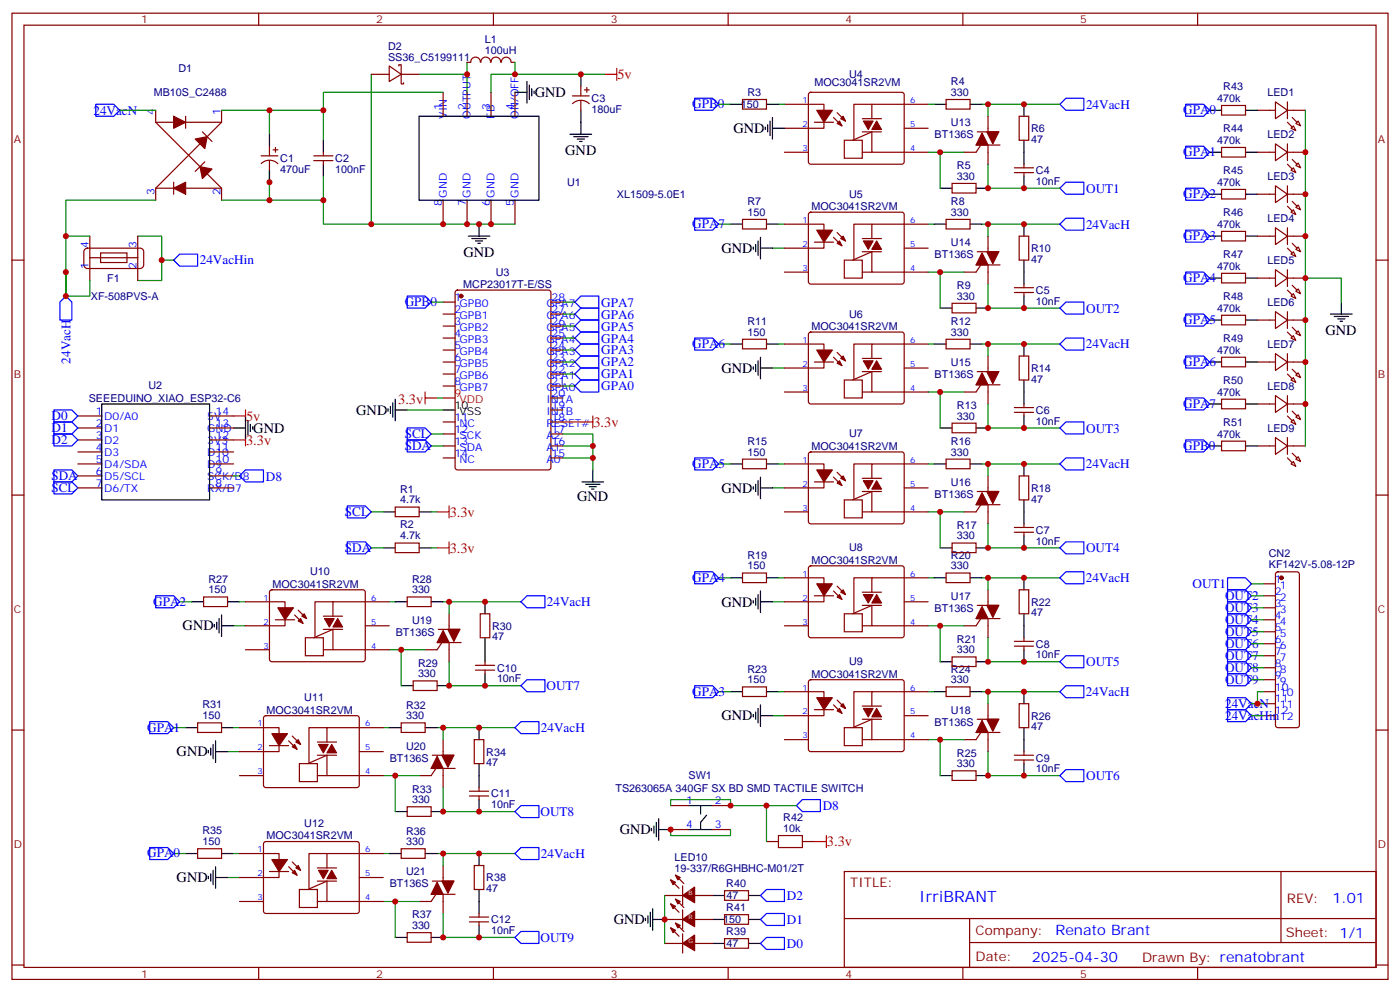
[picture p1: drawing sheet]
<svg xmlns="http://www.w3.org/2000/svg" width="412mm" height="292mm" viewBox="0 0 412 292" stroke-linecap="round" stroke-linejoin="round" font-family="sans-serif">
<g fill="none" stroke="#870000" stroke-width=".35">
<path d="M3.5 3.9h405.4v284.3h-405.4zM7.1 7.4h398.2v277.3h-398.2zM76.2 3.9v3.5M114.7 19.4l3.5 2.5-3.5 2.1zM117.5 19.4v-.3h.7v2.8M141.5 18.3a1.41 1.41 0 0 0-1.4-1.5 1.41 1.41 0 0 0-1.4 1.5h-1.1M141.7 18.3a1.41 1.41 0 0 1 1.4-1.5 1.41 1.41 0 0 1 1.4 1.5M144.7 18.3a1.41 1.41 0 0 1 1.4-1.5 1.41 1.41 0 0 1 1.4 1.5M145.3 3.9v3.5M147.7 18.3a1.41 1.41 0 0 1 1.4-1.5 1.41 1.41 0 0 1 1.4 1.5M150.6 18.3h1.1M214.5 3.9v3.5"/>
<path d="M283.6 3.9v3.5M352.8 3.9v3.5M45.9 36h19.4M45.9 32.5v3.5M45.9 36l19.4 19.4M54.7 34.2v3.5M59.6 38.8l2.8 2.8M65.3 32.5v3.5M65.3 36l-19.4 19.4M109.4 21.9h5.3M118.2 21.9v2.8h.7v-.4M118.2 21.9h5.3"/>
<path d="M130.5 27.2v7M137.6 27.2v7M144.6 27.2v7M151.7 27.2v7M168.6 28.2h5M168.7 30.5a3.5 3.5 0 0 1 4.9 0M171.1 25.4v2.8M171.1 29.6v2.9M172.2 26.5h1.4M172.9 25.8v1.4M218.7 29.3h7.1v2.8h-7.1zM231.1 30.7h11.6v7h-11.6"/>
<path d="M238.4 27.4l.4-.2h26.8l.5 .2 .2 .5v20l-.7 .4h-27l-.5-.7v-19.7zM239.9 36h5.6M245.5 34.6l2.5 2.4M246.6 33.2l2.5 2.4M254 34.9h5.6M254 38.8h5.6M256.8 30.7h-5.3v10.2M266.3 37.7h7.1M273.4 30.7h-16.6v4.2M278.7 29.3h7.1v2.8h-7.1zM287.9 38.8h6.3M291 34.2v4.6"/>
<path d="M300.2 34.2h2.8v7.1h-2.8zM359.8 31h7.1v2.9h-7.1zM370.4 32.5h5.3M375.7 30l3.5 2.5-3.5 2.4zM379.2 32.5h5.3M379.2 30v4.9M380.3 37.7l.7-.7 .7 1.5zM381.7 36.3l.7-.7 .7 1.4zM45.9 55.4v3.5M45.9 55.4h19.4M51.2 53.6v3.6M60.3 47.6l-2.8 2.8"/>
<path d="M65.3 55.4v3.5M76.9 45.9h4.9M76.9 48.1a3.5 3.5 0 0 1 5 .1M79.4 43v2.9M79.4 47.3v2.8M80.4 44.1h1.4M81.1 43.4v1.4M92.4 45.9h5.7M92.4 47.3h5.7M95.2 44.8v1.1M95.2 47.3v1M130.5 58.9v7.1"/>
<path d="M137.6 58.9v7.1M144.6 58.9v7.1M151.7 58.9v7.1M231.1 44.8h7M248.7 41.3h5.3v5.3h-5.3zM251.2 41.3l5.6-2.5v6h16.6M254 44.8h2.8M280.5 54h7v2.8h-7zM287.5 42.7h7.1M288.9 42.7l-1.4 2.1h-3.5M291 42.7v5.6M298.8 50.8h5.6"/>
<path d="M298.8 49.4h5.6M301.6 48.3v1.1M301.6 50.8v1.1M359.8 43.4h7.1v2.8h-7.1zM359.8 55.7h7.1v2.9h-7.1zM370.4 44.8h5.3M370.4 57.2h5.3M375.7 42.3l3.5 2.5-3.5 2.5zM375.7 54.7l3.5 2.5-3.5 2.4zM379.2 44.8h5.3M379.2 42.3v5M379.2 54.7v4.9"/>
<path d="M379.2 57.2h5.3M381 49.4l.7 1.4-1.4-.7zM381.7 48.7l.7-.7 .7 1.4zM3.5 76.6h3.6M24.9 73.5l.9-.5 15.8 .1 .5 .4 .2 .6v4.2l-.4 .5-.6 .2h-15.9l-.5-.5-.2-.5v-3.9zM26.5 75.8h14.1M26.5 69.5v13M29.6 74.4h7.8v2.9h-7.8zM40.6 69.5v13M218.7 64.6h7.1v2.8h-7.1zM231.1 66h11.6v7h-11.6M238.4 62.6l.4-.2h26.8l.5 .2 .2 .5v20.1l-.7 .4-27-.1-.5-.6v-19.8z"/>
<path d="M239.9 71.3h5.6M245.5 69.8l2.5 2.5M246.6 68.4l2.5 2.5M248.7 76.6h5.3v5.2h-5.3zM251.2 76.6l5.6-2.5v6h16.6M254 74.1h5.6M254 70.2h5.6M256.8 66h-5.3v10.2M266.3 73h7.1M273.4 66h-16.6v4.2M278.7 64.6h7.1v2.8h-7.1zM287.5 78h7.1"/>
<path d="M287.9 74.1h6.3M288.9 78l-1.4 2.1h-3.5M291 69.5v4.6M291 78v5.6M300.2 69.5h2.8v7.1h-2.8zM359.8 68.1h7.1v2.8h-7.1zM370.4 69.5h5.3M375.7 67l3.5 2.5-3.5 2.5zM375.7 79.4l3.5 2.4-3.5 2.5zM379.2 67v5M379.2 79.4v4.9M379.2 69.5h5.3"/>
<path d="M380.3 62.4l.7-.7 .7 1.4zM381 74.1l.7 1.4-1.4-.7zM381.7 61l.7-.7 .7 1.4zM381.7 73.4l.7-.7 .7 1.4zM405.3 76.6h3.6M130.5 88.9h3.6M130.5 92.4h3.6M130.5 96h3.6M130.5 99.5h3.6M134.3 85.6l.5-.2h26.8l.6 .4 .1 51.8-.5 .6-27 .1-.7-.5v-51.7zM162.3 88.9h3.5M162.3 92.4h3.5"/>
<path d="M162.3 96h3.5M162.3 99.5h3.5M218.7 99.8h7.1v2.9h-7.1zM231.1 80.1h7M238.4 97.9l.4-.2h26.8l.5 .2 .2 .5v20.1l-.7 .4-27-.1-.5-.6v-19.8zM254 80.1h2.8M278.7 99.8h7.1v2.9h-7.1zM280.5 89.3h7v2.8h-7zM298.8 86.1h5.6M298.8 84.7h5.6M301.6 83.6v1.1M301.6 86.1v1"/>
<path d="M359.8 80.4h7.1v2.9h-7.1zM359.8 92.8h7.1v2.8h-7.1zM370.4 81.8h5.3M370.4 94.2h5.3M375.7 91.7l3.5 2.5-3.5 2.5zM379.2 91.7v5M379.2 81.8h5.3M379.2 94.2h5.3M380.3 99.5l.7-.7 .7 1.4zM381 86.4l.7 1.4-1.4-.7zM381.7 85.7l.7-.7 .7 1.4zM381.7 98.1l.7-.7 .7 1.4z"/>
<path d="M130.5 103h3.6M130.5 106.5h3.6M130.5 110.1h3.6M130.5 113.6h3.6M162.3 103h3.5M162.3 106.5h3.5M162.3 110.1h3.5M162.3 113.6h3.5M162.3 117.1h3.5M231.1 101.2h11.6v7.1h-11.6M231.1 115.4h7M239.9 106.5h5.6"/>
<path d="M245.5 105.1l2.5 2.5M246.6 103.7l2.5 2.5M248.7 111.8h5.3v5.3h-5.3zM251.2 111.8l5.6-2.4v6h16.6M254 109.4h5.6M254 115.4h2.8M254 105.5h5.6M256.8 101.2h-5.3v10.3M266.3 108.3h7.1M273.4 101.2h-16.6v4.3M287.5 113.2h7.1M287.9 109.4h6.3"/>
<path d="M288.9 113.2l-1.4 2.2h-3.5M291 104.8v4.6M291 113.2v5.7M298.8 119.9h5.6M300.2 104.8h2.8v7h-2.8zM301.6 118.9v1M359.8 105.1h7.1v2.8h-7.1zM359.8 117.5h7.1v2.8h-7.1zM370.4 106.5h5.3M370.4 118.9h5.3M375.7 104.1l3.5 2.4-3.5 2.5zM375.7 116.4l3.5 2.5-3.5 2.5z"/>
<path d="M379.2 106.5h5.3M379.2 104.1v4.9M379.2 116.4v5M379.2 118.9h5.3M381 111.1l.7 1.4-1.4-.7zM381.7 110.4l.7-.7 .7 1.4zM22.9 136.5h7.1M22.9 122.4h7.1M22.9 125.9h7.1M22.9 129.5h7.1M22.9 133h7.1M61.7 136.5h7.1"/>
<path d="M61.7 122.4h7.1M61.7 125.9h7.1M61.7 129.5h7.1M61.7 133h7.1M130.5 124.2h3.6M130.5 127.7h3.6M130.5 131.2h3.6M130.5 134.8h3.6M162.3 124.2h3.5M162.3 127.7h3.5M162.3 131.2h3.5M162.3 134.8h3.5"/>
<path d="M162.3 120.6h3.5M218.7 135.1h7.1v2.8h-7.1zM231.1 136.5h11.6v7.1h-11.6M238.4 133.2l.4-.2h26.8l.5 .2 .2 .5v20l-.7 .5-27-.1-.5-.6v-19.8zM246.6 139l2.5 2.5M256.8 136.5h-5.3v10.3M273.4 136.5h-16.6v4.3M278.7 135.1h7.1v2.8h-7.1zM280.5 124.5h7v2.9h-7zM298.8 121.4h5.6M301.6 121.4v1M359.8 129.8h7.1v2.8h-7.1z"/>
<path d="M370.4 131.2h5.3M375.7 128.8l3.5 2.4-3.5 2.5zM379.2 131.2h5.3M379.2 128.8v4.9M380.3 124.2l.7-.7 .7 1.4zM380.3 136.5l.7-.7 .7 1.4zM381.7 122.8l.7-.7 .7 1.4zM381.7 135.1l.7-.7 .7 1.4zM3.5 145.7h3.6M22.9 143.6h7.1M22.9 140.1h7.1M61.7 143.6h7.1"/>
<path d="M61.7 140.1h7.1M116.4 149.2h7.1v2.8h-7.1zM116.4 159.8h7.1v2.8h-7.1zM231.1 150.6h7M239.9 141.8h5.6M245.5 140.4l2.5 2.5M248.7 147.1h5.3v5.3h-5.3zM251.2 147.1l5.6-2.5v6h16.6M254 144.6h5.6M254 150.6h2.8M254 140.8h5.6M266.3 143.6h7.1"/>
<path d="M280.5 159.8h7v2.8h-7zM287.5 148.5h7.1M287.9 144.6h6.3M288.9 148.5l-1.4 2.1h-3.5M291 140.1v4.5M291 148.5v5.7M298.8 156.6h5.6M298.8 155.2h5.6M300.2 140.1h2.8v7h-2.8zM301.6 154.2v1M301.6 156.6v1.1M405.3 145.7h3.6"/>
<path d="M60 175.7h7v2.8h-7zM72.3 177.1h11.7v7h-11.7M79.6 173.8l.5-.2h26.8l.5 .2 .2 .5-.1 20-.6 .4h-27.1l-.4-.7v-19.7zM87.8 179.6l2.5 2.4M98.1 177.1h-5.3v10.2M114.7 177.1h-16.6v4.2M119.9 175.7h7.1v2.8h-7.1zM218.7 168.6h7.1v2.8h-7.1zM231.1 170h11.6v7.1h-11.6M238.4 166.7l.4-.2h26.8l.5 .2 .2 .5v20l-.7 .5-27-.1-.5-.6v-19.8zM239.9 175.3h5.6M245.5 173.9l2.5 2.5"/>
<path d="M246.6 172.5l2.5 2.5M254 178.2h5.6M254 174.3h5.6M256.8 170h-5.3v10.3M266.3 177.1h7.1M273.4 170h-16.6v4.3M278.7 168.6h7.1v2.8h-7.1zM287.9 178.2h6.3M291 173.6v4.6M300.2 173.6h2.8v7h-2.8zM372.2 175.3h3.5M372.2 171.8h3.5"/>
<path d="M372.2 178.9h3.5M375.9 168.5l.5-.2h5.7l.5 .2 .2 .5v44.4l-.3 .5-.4 .2h-5.7l-.5-.2-.2-.5v-44.4zM72.3 191.2h7.1M81.1 182.4h5.7M86.8 181l2.5 2.4M90 187.7h5.2v5.3h-5.2zM92.4 187.7l5.7-2.5v6h16.6M95.2 185.2h5.7M95.2 191.2h2.9M95.2 181.3h5.7M107.6 184.1h7.1M128.8 189.1h7"/>
<path d="M129.1 185.2h6.4M130.2 189.1l-1.4 2.1h-3.6M132.3 180.6v4.6M132.3 189.1v5.6M140.1 197.2h5.6M140.1 195.8h5.6M141.5 180.6h2.8v7.1h-2.8zM142.9 194.7v1.1M142.9 197.2v1.1M231.1 184.1h7M248.7 180.6h5.3v5.3h-5.3zM251.2 180.6l5.6-2.4v5.9h16.6"/>
<path d="M254 184.1h2.8M280.5 193.3h7v2.8h-7zM287.5 182h7.1M288.9 182l-1.4 2.1h-3.5M291 182v5.7M298.8 190.1h5.6M298.8 188.7h5.6M301.6 187.7v1M301.6 190.1v1.1M372.2 182.4h3.5M372.2 185.9h3.5M372.2 189.4h3.5"/>
<path d="M372.2 193h3.5M372.2 196.5h3.5M3.5 214.8h3.6M58.2 212.7h7.1v2.8h-7.1zM70.6 214.1h11.6v7.1h-11.6M77.8 210.8l.5-.2h26.8l.5 .2 .2 .5v20l-.7 .5-27.1-.1-.4-.6v-19.8zM79.4 219.4h5.6M85 218l2.5 2.5M86.1 216.6l2.4 2.5M93.5 218.4h5.6M96.3 214.1h-5.3v10.3M112.9 214.1h-16.6v4.3"/>
<path d="M118.2 212.7h7v2.8h-7zM121.7 200.4h7.1v2.8h-7.1zM130.5 217.7v4.5M139.7 217.7h2.8v7h-2.8zM218.7 202.1h7.1v2.9h-7.1zM231.1 203.6h11.6v7h-11.6M231.1 217.7h7M238.4 200.2l.4-.2h26.8l.5 .2 .2 .5v20.1l-.7 .4-27-.1-.5-.6v-19.8zM239.9 208.8h5.6M245.5 207.4l2.5 2.5M246.6 206l2.5 2.5M248.7 214.1h5.3v5.3h-5.3z"/>
<path d="M251.2 214.1l5.6-2.4v6h16.6M254 211.7h5.6M254 217.7h2.8M254 207.8h5.6M256.8 203.6h-5.3v10.2M266.3 210.6h7.1M273.4 203.6h-16.6v4.2M278.7 202.1h7.1v2.9h-7.1zM287.5 215.5h7.1M287.9 211.7h6.3M288.9 215.5l-1.4 2.2h-3.5M291 207.1v4.6"/>
<path d="M291 215.5v5.7M300.2 207.1h2.8v7h-2.8zM372.2 203.6h3.5M372.2 210.6h3.5M372.2 200h3.5M372.2 207.1h3.5M405.3 214.8h3.6M70.6 228.2h7M88.2 224.7h5.3v5.3h-5.3zM90.7 224.7l5.6-2.5v6h16.6M93.5 222.2h5.6M93.5 228.2h2.8"/>
<path d="M105.8 221.2h7.1M119.9 237.4h7.1v2.8h-7.1zM127 226.1h7.1M127.4 222.2h6.3M128.4 226.1l-1.4 2.1h-3.5M130.5 226.1v5.7M138.3 234.2h5.6M138.3 232.8h5.6M141.1 231.8v1M141.1 234.2v1.1M197.6 237.1h5.2M209.9 237.1h5.3"/>
<path d="M280.5 226.8h7v2.9h-7zM298.8 223.7h5.6M298.8 222.2h5.6M301.6 221.2v1M301.6 223.7v1M58.2 249.8h7.1v2.8h-7.1zM70.6 251.2h11.6v7h-11.6M77.8 247.9l.5-.3h26.8l.5 .3 .2 .5v20l-.7 .4h-27.1l-.4-.7v-19.7zM79.4 256.5h5.6M85 255.1l2.5 2.4M86.1 253.6l2.4 2.5M93.5 259.3h5.6"/>
<path d="M93.5 255.4h5.6M96.3 251.2h-5.3v10.2M105.8 258.2h7.1M112.9 251.2h-16.6v4.2M118.2 249.8h7v2.8h-7zM127.4 259.3h6.3M130.5 254.7v4.6M139.7 254.7h2.8v7.1h-2.8zM197.6 258.9l2.4 2.5M197.6 244.1h5.2M199 257.5l2.4 2.5M209.9 244.1h5.3"/>
<path d="M225.8 247.6h3.5M236.4 247.6h3.5M248.7 256.5h156.6v28.2h-156.6zM377.3 256.5v20.9M70.6 265.3h7M88.2 261.8h5.3v5.3h-5.3zM90.7 261.8l5.6-2.5v6h16.6M93.5 265.3h2.8M119.9 274.5h7.1v2.8h-7.1zM127 263.2h7.1M128.4 263.2l-1.4 2.1h-3.5M130.5 263.2v5.6"/>
<path d="M138.3 271.3h5.6M138.3 269.9h5.6M141.1 268.8v1.1M141.1 271.3v1M195.8 263.5h5.3M195.8 270.6h5.3M195.8 277.6h5.3M197.6 266l2.4 2.5M197.6 273l2.4 2.5M199 264.6l2.4 2.5M199 271.6l2.4 2.5M201.1 260.7v5.6"/>
<path d="M201.1 267.8v5.6M201.1 274.8v5.7M204.6 263.5h5.3M204.6 270.6h5.3M204.6 277.6h5.3M213.4 276.2h7.1v2.8h-7.1zM213.4 262.1h7.1v2.8h-7.1zM213.4 269.2h7.1v2.8h-7.1zM248.7 270.3h156.5M285.6 277.4h119.6M285.6 270.3v14.1M3.5 284h3.6"/>
<path d="M76.2 284.7v3.5M145.3 284.7v3.5M214.5 284.7v3.5M283.6 284.7v3.5M352.8 284.7v3.5M405.3 284h3.6"/>
</g>
<g fill="#870000" stroke="#870000" stroke-width=".35">
<path d="M247.3 35.6l.7 1.4-1.4-.7z"/>
<path d="M248.4 34.2l.7 1.4-1.5-.7z"/>
<path d="M240.6 32.5h4.6l-2.5 3.5z"/>
<path d="M258.2 35.6l1.4 2.5h-2.8z"/>
<path d="M254.4 35.6h2.8l-1.4 2.5z"/>
<path d="M290.7 38.8h3.5l-1.7 3.5z"/>
<path d="M289.3 39.2l1.7 3.5h-3.5z"/>
<path d="M290.7 74.1h3.5l-1.7 3.5z"/>
<path d="M289.3 74.4l1.7 3.6h-3.5z"/>
<path d="M246.6 71.6l.7-.7 .7 1.4z"/>
<path d="M247.6 70.2l.8-.7 .7 1.4z"/>
<path d="M240.6 67.7h4.6l-2.5 3.6z"/>
<path d="M258.2 70.9l1.4 2.5h-2.8z"/>
<path d="M254.4 70.9h2.8l-1.4 2.5z"/>
<path d="M290.7 109.4h3.5l-1.7 3.5z"/>
<path d="M289.3 109.7l1.7 3.5h-3.5z"/>
<path d="M246.6 106.9l.7-.7 .7 1.4z"/>
<path d="M247.6 105.5l.8-.7 .7 1.4z"/>
<path d="M240.6 103h4.6l-2.5 3.5z"/>
<path d="M258.2 106.2l1.4 2.5h-2.8z"/>
<path d="M254.4 106.2h2.8l-1.4 2.5z"/>
<path d="M290.7 144.6h3.5l-1.7 3.6z"/>
<path d="M289.3 145l1.7 3.5h-3.5z"/>
<path d="M246.6 142.2l.7-.7 .7 1.4z"/>
<path d="M247.6 140.8l.8-.7 .7 1.4z"/>
<path d="M240.6 138.3h4.6l-2.5 3.5z"/>
<path d="M258.2 141.5l1.4 2.4h-2.8z"/>
<path d="M254.4 141.5h2.8l-1.4 2.4z"/>
<path d="M290.7 178.2h3.5l-1.7 3.5z"/>
<path d="M289.3 178.5l1.7 3.5h-3.5z"/>
<path d="M246.6 175.7l.7-.7 .7 1.4z"/>
<path d="M247.6 174.3l.8-.7 .7 1.4z"/>
<path d="M240.6 171.8h4.6l-2.5 3.5z"/>
<path d="M258.2 175l1.4 2.4h-2.8z"/>
<path d="M254.4 175h2.8l-1.4 2.4z"/>
<path d="M290.7 211.7h3.5l-1.7 3.5z"/>
<path d="M289.3 212l1.7 3.5h-3.5z"/>
<path d="M246.6 209.2l.7-.7 .7 1.4z"/>
<path d="M248.4 207.1l.7 1.4-1.5-.7z"/>
<path d="M240.6 205.3h4.6l-2.5 3.5z"/>
<path d="M258.2 208.5l1.4 2.5h-2.8z"/>
<path d="M254.4 208.5h2.8l-1.4 2.5z"/>
<path d="M131.9 185.2h3.6l-1.8 3.5z"/>
<path d="M130.5 185.6l1.8 3.5h-3.5z"/>
<path d="M87.8 182.7l.7-.7 .8 1.4z"/>
<path d="M88.9 181.3l.7-.7 .7 1.4z"/>
<path d="M81.8 178.9h4.6l-2.4 3.5z"/>
<path d="M99.5 182l1.4 2.5h-2.8z"/>
<path d="M95.6 182h2.8l-1.4 2.5z"/>
<path d="M130.2 222.2h3.5l-1.8 3.6z"/>
<path d="M128.8 222.6l1.7 3.5h-3.5z"/>
<path d="M86.1 219.8l.7-.7 .7 1.4z"/>
<path d="M87.1 218.4l.7-.7 .7 1.4z"/>
<path d="M80.1 215.9h4.6l-2.5 3.5z"/>
<path d="M97.7 219.1l1.4 2.4h-2.8z"/>
<path d="M93.8 219.1h2.9l-1.5 2.4z"/>
<path d="M130.2 259.3h3.5l-1.8 3.5z"/>
<path d="M128.8 259.6l1.7 3.6h-3.5z"/>
<path d="M86.1 256.8l.7-.7 .7 1.4z"/>
<path d="M87.8 254.7l.7 1.4-1.4-.7z"/>
<path d="M80.1 252.9h4.6l-2.5 3.6z"/>
<path d="M97.7 256.1l1.4 2.5h-2.8z"/>
<path d="M93.8 256.1h2.9l-1.5 2.5z"/>
<path d="M58.9 49l3.5 .7-2.8 2.9z"/>
<path d="M57.5 40.9l3.5-.7-.7 3.5z"/>
<path d="M51.2 55.4l3.5-1.8v3.6z"/>
<path d="M51.2 34.2l3.5 1.8-3.5 1.7z"/>
<path d="M197.6 258.9l1.4 .7-.7 .7z"/>
<path d="M199 257.5l1.4 .7-.7 .7z"/>
<path d="M201.1 263.5l3.5-2.4v4.5z"/>
<path d="M197.6 266l1.4 .7-.7 .7z"/>
<path d="M199 264.6l1.4 .7-.7 .7z"/>
<path d="M201.1 270.6l3.5-2.5v4.6z"/>
<path d="M197.6 273l1.4 .8-.7 .7z"/>
<path d="M199 271.6l1.4 .7-.7 .7z"/>
<path d="M201.1 277.6l3.5-2.4v4.6z"/>
<path d="M380.6 34.6l1.5 1.4z"/>
<path d="M379.2 36l1.4 1.4z"/>
<path d="M380.6 46.9l1.5 1.4z"/>
<path d="M379.2 48.3l1.4 1.4z"/>
<path d="M380.6 59.3l1.5 1.4z"/>
<path d="M379.2 60.7l1.4 1.4z"/>
<path d="M380.6 71.6l1.5 1.4z"/>
<path d="M379.2 73l1.4 1.4z"/>
<path d="M380.6 84l1.5 1.4z"/>
<path d="M379.2 85.4l1.4 1.4z"/>
<path d="M380.6 96.3l1.5 1.4z"/>
<path d="M379.2 97.7l1.4 1.4z"/>
<path d="M380.6 108.7l1.5 1.4z"/>
<path d="M379.2 110.1l1.4 1.4z"/>
<path d="M380.6 121l1.5 1.4z"/>
<path d="M379.2 122.4l1.4 1.4z"/>
<path d="M380.6 133.3l1.5 1.5z"/>
<path d="M379.2 134.8l1.4 1.4z"/>
<circle cx="135.8" cy="87.1" r=".53"/>
<circle cx="377.5" cy="170" r=".53"/>
</g>
<g fill="none" stroke="#f00" stroke-width=".35">
<path d="M178.2 21.9h3.5M181.7 20.1v3.5M125.2 117.1h3.6M125.2 115.4v3.5M130.5 117.1h3.6M68.8 122.4h3.5M68.8 129.5h3.5M72.3 120.6v3.6M72.3 127.7v3.5M165.8 124.2h8.8M174.6 122.4v3.5M128.8 150.6h3.5"/>
<path d="M132.3 148.9v3.5M132.3 159.5v3.5M128.8 161.2h3.5M239.9 247.6h3.5M243.4 245.9v3.5"/>
</g>
<g fill="none" stroke="#000" stroke-width=".35">
<path d="M79.4 39.5v3.5M123.5 34.2h35.2v24.7h-35.2zM151.7 27.2h3.5M155.2 24v6.3M155.9 25v4.3M156.6 26.1v2.1M157.3 26.8v.7M167.9 39.5h6.4M171.1 21.9v3.5M171.1 32.5v7M215.2 30.7h3.5M225.4 37.4v.7"/>
<path d="M225.8 30.7h3.5M226.1 36.7v2.1M226.8 35.6v4.3M227.5 37.7h3.6M227.5 34.6v6.3M275.2 30.7h3.5M285.8 30.7h3.5M301.6 30.7v3.5M356.3 32.5h3.5M366.9 32.5h3.5M79.4 50.1v3.5M95.2 41.3v3.5"/>
<path d="M95.2 48.3v3.6M169 40.2h4.2M170 40.9h2.2M170.7 41.6h.7M276.9 55.4h3.6M287.5 55.4h3.5M301.6 41.3v7M301.6 51.9v3.5M356.3 44.8h3.5M356.3 57.2h3.5M366.9 44.8h3.5M366.9 57.2h3.5"/>
<path d="M137.9 69.5h6.4M139 70.2h4.2M140.1 70.9h2.1M140.8 71.6h.7M141.1 66v3.5M215.2 66h3.5M221.9 72.7v.7M222.6 72v2.1M223.3 70.9v4.2M224 73h3.5M224 69.8v6.4M225.8 66h3.5"/>
<path d="M275.2 66h3.5M285.8 66h3.5M301.6 66v3.5M301.6 76.6v7M356.3 69.5h3.5M366.9 69.5h3.5M276.9 90.7h3.6M287.5 90.7h3.5M301.6 87.1v3.6M356.3 81.8h3.5M356.3 94.2h3.5M366.9 81.8h3.5"/>
<path d="M366.9 94.2h3.5M391.9 92.4h6.4M393 93.1h4.2M394.1 93.8h2.1M394.8 94.5h.7M395.1 88.9v3.5M30 118.9h31.7v28.2h-31.7zM115 119.6v2.1M115.7 118.5v4.3M116.4 117.5v6.3M215.2 101.2h3.5M221.9 107.9v.8"/>
<path d="M222.6 107.2v2.2M223.3 106.2v4.2M224 105.1v6.4M224 108.3h3.5M225.8 101.2h3.5M275.2 101.2h3.5M285.8 101.2h3.5M301.6 101.2v3.6M301.6 111.8v7.1M356.3 106.5h3.5M356.3 118.9h3.5M366.9 106.5h3.5"/>
<path d="M366.9 118.9h3.5M68.8 125.9h3.5M72.3 122.8v6.3M73 123.8v4.3M73.7 124.9v2.1M74.4 125.6v.7M114.3 120.3v.7M116.4 120.6h3.5M130.5 120.6h3.6M174.6 138.3v3.5M215.2 136.5h3.5M225.8 136.5h3.5"/>
<path d="M275.2 136.5h3.5M276.9 125.9h3.6M285.8 136.5h3.5M287.5 125.9h3.5M301.6 122.4v3.5M301.6 136.5v3.6M356.3 131.2h3.5M366.9 131.2h3.5M112.9 150.6h3.5M123.5 150.6h3.5M171.4 141.8h6.4M172.5 142.5h4.2"/>
<path d="M173.6 143.2h2.1M174.3 143.9h.7M221.9 143.2v.7M222.6 142.5v2.1M223.3 141.5v4.2M224 140.4v6.4M224 143.6h3.5M301.6 147.1v7.1M301.6 157.7v3.5M56.4 177.1h3.6M67 177.1h3.6M112.9 161.2h3.5"/>
<path d="M116.4 177.1h3.5M123.5 161.2h3.5M127 177.1h3.5M142.9 177.1v3.5M215.2 170h3.5M221.9 176.7v.7M222.6 176v2.2M223.3 175v4.2M224 173.9v6.4M224 177.1h3.5M225.8 170h3.5M275.2 170h3.5"/>
<path d="M276.9 161.2h3.6M285.8 170h3.5M287.5 161.2h3.5M301.6 170v3.6M63.1 183.8v.7M63.9 183.1v2.1M64.6 182v4.3M65.3 184.1h3.5M65.3 181v6.3M142.9 187.7v7M142.9 198.3v3.5M276.9 194.7h3.6"/>
<path d="M287.5 194.7h3.5M301.6 180.6v7.1M301.6 191.2v3.5M54.7 214.1h3.5M62.8 219.1v4.2M63.5 218v6.4M65.3 214.1h3.5M114.7 214.1h3.5M118.2 201.8h3.5M125.2 214.1h3.6M128.8 201.8h3.5M141.1 214.1v3.6"/>
<path d="M215.2 203.6h3.5M221.9 210.3v.7M222.6 209.5v2.2M223.3 208.5v4.2M224 207.4v6.4M224 210.6h3.5M225.8 203.6h3.5M275.2 203.6h3.5M285.8 203.6h3.5M301.6 203.6v3.5M301.6 214.1v7.1M61.4 220.8v.7"/>
<path d="M62.1 220.1v2.1M63.5 221.2h3.5M116.4 238.8h3.5M127 238.8h3.5M141.1 224.7v7.1M141.1 235.3v3.5M202.8 237.1h7.1M206.4 237.1v2.4M208.1 239.9l-1.7 2.1v2.1M276.9 228.2h3.6M287.5 228.2h3.5M301.6 224.7v3.5"/>
<path d="M54.7 251.2h3.5M61.4 257.9v.7M62.1 257.2v2.1M62.8 256.1v4.2M63.5 255.1v6.3M63.5 258.2h3.5M65.3 251.2h3.5M114.7 251.2h3.5M125.2 251.2h3.6M141.1 251.2v3.5M191.9 243.8v.7M192.6 243.1v2.1"/>
<path d="M193.3 242v4.2M194 244.1h3.6M194 240.9v6.4M202.8 244.1h7.1M116.4 275.9h3.5M127 275.9h3.5M141.1 261.8v7M141.1 272.3v3.6M190.1 270.2v.7M190.9 269.5v2.1M191.6 268.5v4.2M192.3 270.6h3.5"/>
<path d="M192.3 267.4v6.4M209.9 277.6h3.5M209.9 263.5h3.5M209.9 270.6h3.5M220.5 277.6h3.5M220.5 263.5h3.5M220.5 270.6h3.5"/>
</g>
<g fill="none" stroke="#00f" stroke-width=".35">
<path d="M28.2 30.7h5.3l1.8 1.8-1.8 1.7h-5.3zM204.6 28.9h5.3l1.8 1.8-1.8 1.8h-5.3zM314 28.9h5.3v3.6h-5.3l-1.8-1.8zM349.2 30.7h5.3l1.8 1.8-1.8 1.7h-5.3zM314 53.6h5.3v3.6h-5.3l-1.8-1.8zM349.2 43h5.3l1.8 1.8-1.8 1.8h-5.3zM349.2 55.4h5.3l1.8 1.8-1.8 1.7h-5.3zM51.2 76.6l1.7-1.8h5.3v3.5h-5.3zM204.6 64.2h5.3l1.8 1.8-1.8 1.7h-5.3zM314 64.2h5.3v3.5h-5.3l-1.8-1.7zM349.2 67.7h5.3l1.8 1.8-1.8 1.8h-5.3zM19.4 87.1l1.8 1.8v5.3h-3.6v-5.3z"/>
<path d="M119.9 87.1h5.3l1.8 1.8-1.8 1.8h-5.3zM169.3 99.5l1.8-1.8h5.3v3.5h-5.3zM169.3 96l1.8-1.8h5.3v3.5h-5.3zM169.3 92.4l1.8-1.7h5.3v3.5h-5.3zM171.1 87.1h5.3v3.6h-5.3l-1.8-1.8zM204.6 99.5h5.3l1.8 1.7-1.8 1.8h-5.3zM314 88.9h5.3v3.5h-5.3l-1.8-1.7zM349.2 80.1h5.3l1.8 1.7-1.8 1.8h-5.3zM349.2 92.4h5.3l1.8 1.8-1.8 1.8h-5.3zM169.3 113.6l1.8-1.8h5.3v3.6h-5.3zM169.3 110.1l1.8-1.8h5.3v3.5h-5.3zM169.3 106.5l1.8-1.7h5.3v3.5h-5.3z"/>
<path d="M169.3 103l1.8-1.8h5.3v3.6h-5.3zM312.2 101.2l1.8-1.7h5.3v3.5h-5.3zM349.2 104.8h5.3l1.8 1.7-1.8 1.8h-5.3zM349.2 117.1h5.3l1.8 1.8-1.8 1.7h-5.3zM15.9 138.3h5.3l1.7 1.8-1.7 1.7h-5.3zM15.9 120.6h5.3l1.7 1.8-1.7 1.8h-5.3zM15.9 124.2h5.3l1.7 1.7-1.7 1.8h-5.3zM15.9 127.7h5.3l1.7 1.8-1.7 1.7h-5.3zM119.9 125.9h5.3l1.8 1.8-1.8 1.8h-5.3zM119.9 129.5h5.3l1.8 1.7-1.8 1.8h-5.3zM204.6 134.8h5.3l1.8 1.7-1.8 1.8h-5.3zM312.2 125.9l1.8-1.7h5.3v3.5h-5.3z"/>
<path d="M314 134.8h5.3v3.5h-5.3l-1.8-1.8zM349.2 129.5h5.3l1.8 1.7-1.8 1.8h-5.3zM15.9 141.8h5.3l1.7 1.8-1.7 1.7h-5.3zM70.6 140.1l1.7-1.8h5.3v3.5h-5.3zM102.3 159.5h5.3l1.8 1.7-1.8 1.8h-5.3zM102.3 148.9h5.3l1.8 1.7-1.8 1.8h-5.3zM314 159.5h5.3v3.5h-5.3l-1.8-1.8zM45.9 175.3h5.3l1.7 1.8-1.7 1.8h-5.3zM155.2 175.3h5.3v3.6h-5.3l-1.7-1.8zM204.6 168.3h5.3l1.8 1.7-1.8 1.8h-5.3zM314 168.3h5.3v3.5h-5.3l-1.8-1.8zM361.6 170h5.3l1.8 1.8-1.8 1.8h-5.3z"/>
<path d="M361.6 173.6h5.3l1.8 1.7-1.8 1.8h-5.3zM361.6 177.1h5.3l1.8 1.8-1.8 1.7h-5.3zM312.2 194.7l1.8-1.7h5.3v3.5h-5.3zM361.6 180.6h5.3l1.8 1.8-1.8 1.7h-5.3zM361.6 184.1h5.3l1.8 1.8-1.8 1.8h-5.3zM361.6 187.7h5.3l1.8 1.7-1.8 1.8h-5.3zM361.6 191.2h5.3l1.8 1.8-1.8 1.7h-5.3zM361.6 194.7h5.3l1.8 1.8-1.8 1.8h-5.3zM361.6 198.3h5.3l1.8 1.7-1.8 1.8h-5.3zM44.1 212.4h5.3l1.8 1.7-1.8 1.8h-5.3zM151.7 214.1l1.8-1.7h5.2v3.5h-5.2zM155.2 200h5.3v3.6h-5.3l-1.7-1.8z"/>
<path d="M204.6 201.8h5.3l1.8 1.8-1.8 1.7h-5.3zM312.2 203.6l1.8-1.8h5.3v3.5h-5.3zM361.6 205.3h5.3l1.8 1.8-1.8 1.7h-5.3zM361.6 208.8h5.3l1.8 1.8-1.8 1.8h-5.3zM151.7 238.8l1.8-1.7h5.2v3.5h-5.2zM236.4 235.3h5.3v3.5h-5.3l-1.8-1.7zM312.2 228.2l1.8-1.7h5.3v3.5h-5.3zM44.1 249.4h5.3l1.8 1.8-1.8 1.7h-5.3zM151.7 251.2l1.8-1.8h5.2v3.5h-5.2zM151.7 275.9l1.8-1.8h5.2v3.5h-5.2zM224 263.5l1.8-1.7h5.3v3.5h-5.3zM224 277.6l1.8-1.7h5.3v3.5h-5.3z"/>
<path d="M224 270.6l1.8-1.8h5.3v3.5h-5.3z"/>
</g>
<g fill="none" stroke="#008700" stroke-width=".35">
<path d="M137.6 18.3v8.9M151.7 18.3v3.6h-7.1v5.3M35.3 32.5h10.6M65.3 32.5h29.9M79.4 32.5v7M109.4 21.9v44.1M123.5 21.9h14.1M130.5 27.2h-35.3v14.1M151.7 21.9h26.5M211.7 30.7h3.5M229.3 30.7h1.8M273.4 30.7h1.8"/>
<path d="M289.3 30.7h1.7v3.5M291 30.7h21.2M384.5 32.5v98.7M45.9 58.9h-26.5v28.2v-7v7h7.1v-4.6M65.3 58.9h29.9v7.1h56.5M79.4 50.1v8.8M95.2 51.9v7M273.4 44.8h10.6M276.9 44.8v10.6M291 48.3v7.1h21.2M19.4 69.5h7.1M40.6 69.5h7v13h-7"/>
<path d="M47.6 76.6h3.6M211.7 66h3.5M227.5 73h3.6M229.3 66h1.8M273.4 66h1.8M289.3 66h1.7v3.5M291 66h21.2M127 88.9h3.5M165.8 99.5h3.5M165.8 96h3.5M165.8 92.4h3.5M165.8 88.9h3.5"/>
<path d="M273.4 80.1h10.6M276.9 80.1v10.6M291 83.6v7.1h21.2M384.5 81.8h10.6v7.1M128.8 117.1h1.7M165.8 113.6h3.5M165.8 110.1h3.5M165.8 106.5h3.5M165.8 103h3.5M211.7 101.2h3.5M227.5 108.3h3.6M229.3 101.2h1.8"/>
<path d="M273.4 101.2h1.8M273.4 115.4h10.6M276.9 115.4v10.5M289.3 101.2h1.7v3.6M291 118.9v7h21.2M291 101.2h21.2M119.9 120.6h10.6M127 131.2h3.5M127 127.7h3.5M165.8 134.8h8.8v3.5M165.8 131.2h8.8v3.6M165.8 127.7h8.8v3.5"/>
<path d="M211.7 136.5h3.5M229.3 136.5h1.8M273.4 136.5h1.8M289.3 136.5h1.7v3.6M291 136.5h21.2M68.8 140.1h1.8M109.4 150.6h3.5M127 150.6h1.8M227.5 143.6h3.6M273.4 150.6h10.6M276.9 150.6v10.6M291 154.2v7h21.2"/>
<path d="M52.9 177.1h3.5M70.6 177.1h1.7M109.4 161.2h3.5M114.7 177.1h1.7M127 161.2h1.8M130.5 177.1h1.8v3.5M132.3 177.1h21.2M211.7 170h3.5M227.5 177.1h3.6M229.3 170h1.8M273.4 170h1.8M289.3 170h1.7v3.6"/>
<path d="M291 170h21.2M368.7 171.8h3.5M368.7 175.3h3.5M368.7 178.9h3.5M68.8 184.1h3.5M114.7 191.2h10.5M118.2 191.2v10.6M132.3 194.7v7.1h21.2M273.4 184.1h10.6M276.9 184.1v10.6M291 187.7v7h21.2M368.7 182.4h3.5"/>
<path d="M368.7 185.9h3.5M368.7 189.4h3.5M368.7 193h3.5M368.7 196.5h3.5M51.2 214.1h3.5M68.8 214.1h1.8M112.9 214.1h1.8M128.8 214.1h1.7v3.6M130.5 214.1h21.2M211.7 203.6h3.5M227.5 210.6h3.6M229.3 203.6h1.8"/>
<path d="M273.4 203.6h1.8M273.4 217.7h10.6M276.9 217.7v10.5M289.3 203.6h1.7v3.5M291 203.6h21.2M368.7 210.6h3.5M368.7 200h3.5M368.7 207.1h3.5M372.2 203.6h-1.8v3.5M67 221.2h3.6M112.9 228.2h10.6M116.4 228.2v10.6"/>
<path d="M130.5 231.8v7h21.2M197.6 237.1v-1.8h17.6v1.8h19.4M225.8 237.1v10.5M291 221.2v7h21.2M51.2 251.2h3.5M67 258.2h3.6M68.8 251.2h1.8M112.9 251.2h1.8M128.8 251.2h1.7v3.5M130.5 251.2h21.2M197.6 244.1v1.8h17.6v-1.8M112.9 265.3h10.6"/>
<path d="M116.4 265.3v10.6M130.5 268.8v7.1h21.2M195.8 263.5v14.1"/>
</g>
<path d="M229.3 245.9h7.1v3.5h-7.1z" fill="none" stroke="#a10000" stroke-width=".35"/>
<g fill="#c00">
<circle cx="174.6" cy="134.8" r=".88"/>
<circle cx="174.6" cy="131.2" r=".88"/>
<circle cx="291" cy="30.7" r=".88"/>
<circle cx="301.6" cy="30.7" r=".88"/>
<circle cx="301.6" cy="55.4" r=".88"/>
<circle cx="301.6" cy="90.7" r=".88"/>
<circle cx="301.6" cy="66" r=".88"/>
<circle cx="291" cy="66" r=".88"/>
<circle cx="301.6" cy="125.9" r=".88"/>
<circle cx="301.6" cy="101.2" r=".88"/>
<circle cx="291" cy="101.2" r=".88"/>
<circle cx="301.6" cy="161.2" r=".88"/>
<circle cx="301.6" cy="136.5" r=".88"/>
<circle cx="291" cy="136.5" r=".88"/>
<circle cx="301.6" cy="194.7" r=".88"/>
<circle cx="301.6" cy="170" r=".88"/>
<circle cx="291" cy="170" r=".88"/>
<circle cx="301.6" cy="228.2" r=".88"/>
<circle cx="301.6" cy="203.6" r=".88"/>
<circle cx="291" cy="203.6" r=".88"/>
<circle cx="142.9" cy="201.8" r=".88"/>
<circle cx="142.9" cy="177.1" r=".88"/>
<circle cx="132.3" cy="177.1" r=".88"/>
<circle cx="141.1" cy="238.8" r=".88"/>
<circle cx="141.1" cy="214.1" r=".88"/>
<circle cx="130.5" cy="214.1" r=".88"/>
<circle cx="141.1" cy="275.9" r=".88"/>
<circle cx="141.1" cy="251.2" r=".88"/>
<circle cx="130.5" cy="251.2" r=".88"/>
<circle cx="130.5" cy="66" r=".88"/>
<circle cx="137.6" cy="66" r=".88"/>
<circle cx="144.6" cy="66" r=".88"/>
<circle cx="137.6" cy="21.9" r=".88"/>
<circle cx="109.4" cy="66" r=".88"/>
<circle cx="151.7" cy="21.9" r=".88"/>
<circle cx="171.1" cy="21.9" r=".88"/>
<circle cx="141.1" cy="66" r=".88"/>
<circle cx="291" cy="55.4" r=".88"/>
<circle cx="276.9" cy="44.8" r=".88"/>
<circle cx="291" cy="90.7" r=".88"/>
<circle cx="276.9" cy="80.1" r=".88"/>
<circle cx="291" cy="125.9" r=".88"/>
<circle cx="276.9" cy="115.4" r=".88"/>
<circle cx="291" cy="161.2" r=".88"/>
<circle cx="276.9" cy="150.6" r=".88"/>
<circle cx="291" cy="194.7" r=".88"/>
<circle cx="276.9" cy="184.1" r=".88"/>
<circle cx="291" cy="228.2" r=".88"/>
<circle cx="276.9" cy="217.7" r=".88"/>
<circle cx="132.3" cy="201.8" r=".88"/>
<circle cx="118.2" cy="191.2" r=".88"/>
<circle cx="130.5" cy="238.8" r=".88"/>
<circle cx="116.4" cy="228.2" r=".88"/>
<circle cx="130.5" cy="275.9" r=".88"/>
<circle cx="116.4" cy="265.3" r=".88"/>
<circle cx="95.3" cy="32.5" r=".88"/>
<circle cx="79.4" cy="58.9" r=".88"/>
<circle cx="95.3" cy="58.9" r=".88"/>
<circle cx="79.4" cy="32.5" r=".88"/>
<circle cx="370.4" cy="207.1" r=".88"/>
<circle cx="19.4" cy="80.1" r=".88"/>
<circle cx="47.6" cy="76.6" r=".88"/>
<circle cx="19.4" cy="69.5" r=".88"/>
<circle cx="19.4" cy="87.1" r=".88"/>
<circle cx="225.8" cy="237.1" r=".88"/>
<circle cx="197.6" cy="244.1" r=".88"/>
<circle cx="215.2" cy="237.1" r=".88"/>
<circle cx="195.8" cy="270.6" r=".88"/>
<circle cx="384.5" cy="44.8" r=".88"/>
<circle cx="384.5" cy="57.1" r=".88"/>
<circle cx="384.5" cy="69.5" r=".88"/>
<circle cx="384.5" cy="81.8" r=".88"/>
<circle cx="384.5" cy="94.2" r=".88"/>
<circle cx="384.5" cy="106.5" r=".88"/>
<circle cx="384.5" cy="118.9" r=".88"/>
<circle cx="79.4" cy="53.6" r=".88"/>
</g>
<text font-size="4.6" fill="#00f" x="270.8" y="265.5">IrriBRANT</text>
<g font-size="4.2" fill="#f00">
<text x="181.9" y="23.3">5v</text>
<text x="117.3" y="118.9">3.3v</text>
<text x="72.5" y="123.9">5v</text>
<text x="174.8" y="125.6">3.3v</text>
<text x="72.5" y="130.9">3.3v</text>
<text x="132.5" y="152.1">3.3v</text>
<text x="132.5" y="162.7">3.3v</text>
<text x="243.6" y="249.1">3.3v</text>
</g>
<g font-size="4.2">
<text x="157.5" y="28.6">GND</text>
<text x="216.1" y="39.2">GND</text>
<text x="166.5" y="45.6">GND</text>
<text x="136.5" y="75.6">GND</text>
<text x="212.6" y="74.4">GND</text>
<text x="390.5" y="98.6">GND</text>
<text x="212.6" y="109.7">GND</text>
<text x="105" y="122.1">GND</text>
<text x="74.6" y="127.4">GND</text>
<text x="170" y="147.5">GND</text>
<text x="212.6" y="145">GND</text>
<text x="212.6" y="178.5">GND</text>
<text x="53.8" y="185.5">GND</text>
<text x="212.6" y="212">GND</text>
<text x="52" y="222.6">GND</text>
<text x="182.6" y="245.6">GND</text>
<text x="52" y="259.6">GND</text>
<text x="180.8" y="272">GND</text>
</g>
<g font-size="4.2" fill="#00f">
<text x="392.5" y="265.7">1.01</text>
<text x="310.9" y="275.3">Renato Brant</text>
<text x="304" y="283.1">2025-04-30</text>
</g>
<g font-size="3.9" fill="#00f">
<text x="27.5" y="33.7">24VacN</text>
<text x="203.9" y="31.9">GPB0</text>
<text x="319.9" y="32">24VacH</text>
<text x="348.5" y="33.6">GPA0</text>
<text x="348.5" y="46">GPA1</text>
<text x="320" y="56.7">OUT1</text>
<text x="348.5" y="58.3">GPA2</text>
<text x="203.9" y="67.1">GPA7</text>
<text x="319.9" y="67.3">24VacH</text>
<text x="348.5" y="70.7">GPA3</text>
<text x="58.9" y="77.8">24VacHin</text>
<text x="348.5" y="83">GPA4</text>
<text x="119.2" y="90.2">GPB0</text>
<text x="177.1" y="93.7">GPA6</text>
<text x="177.1" y="90.2">GPA7</text>
<text x="320" y="92">OUT2</text>
<text x="348.5" y="95.4">GPA5</text>
<text x="177.1" y="100.8">GPA4</text>
<text x="177.1" y="97.3">GPA5</text>
<text x="20.8" y="107" transform="rotate(-90 20.8 107)">24VacH</text>
<text x="177.1" y="107.8">GPA2</text>
<text x="177.1" y="104.3">GPA3</text>
<text x="203.9" y="102.4">GPA6</text>
<text x="319.9" y="102.6">24VacH</text>
<text x="348.5" y="107.7">GPA6</text>
<text x="177.1" y="111.4">GPA1</text>
<text x="177.1" y="114.8">GPA0</text>
<text x="15.2" y="123.6">D0</text>
<text x="348.5" y="120.1">GPA7</text>
<text x="15.2" y="127.2">D1</text>
<text x="15.2" y="130.7">D2</text>
<text x="119.2" y="129">SCL</text>
<text x="320" y="127.3">OUT3</text>
<text x="119.2" y="132.5">SDA</text>
<text x="203.9" y="137.7">GPA5</text>
<text x="319.9" y="137.8">24VacH</text>
<text x="348.5" y="132.4">GPB0</text>
<text x="15.2" y="141.3">SDA</text>
<text x="78.3" y="141.4">D8</text>
<text x="15.2" y="144.9">SCL</text>
<text x="101.6" y="151.9">SCL</text>
<text x="101.6" y="162.5">SDA</text>
<text x="319.9" y="162.4">OUT4</text>
<text x="203.9" y="171.2">GPA4</text>
<text x="319.9" y="171.3">24VacH</text>
<text x="351.3" y="173.1">OUT1</text>
<text x="45.2" y="178.3">GPA2</text>
<text x="161.1" y="178.4">24VacH</text>
<text x="360.9" y="176.6">OUT2</text>
<text x="360.9" y="180.1">OUT3</text>
<text x="360.9" y="183.7">OUT4</text>
<text x="360.9" y="187.2">OUT5</text>
<text x="360.9" y="190.7">OUT6</text>
<text x="320" y="195.9">OUT5</text>
<text x="360.9" y="194.2">OUT7</text>
<text x="360.9" y="197.8">OUT8</text>
<text x="161" y="203.1">OUT7</text>
<text x="360.9" y="201.3">OUT9</text>
<text x="203.9" y="204.7">GPA3</text>
<text x="319.9" y="204.9">24VacH</text>
<text x="360.9" y="208.4">24VacN</text>
<text x="43.4" y="215.3">GPA1</text>
<text x="159.3" y="215.4">24VacH</text>
<text x="360.9" y="211.8">24VacHin</text>
<text x="320" y="229.4">OUT6</text>
<text x="242.4" y="238.4">D8</text>
<text x="159.2" y="240.1">OUT8</text>
<text x="43.4" y="252.3">GPA0</text>
<text x="159.3" y="252.5">24VacH</text>
<text x="231.8" y="264.8">D2</text>
<text x="231.8" y="271.8">D1</text>
<text x="159.2" y="277.2">OUT9</text>
<text x="231.8" y="278.9">D0</text>
</g>
<g font-size="3.9" fill="#800">
<text x="250.5" y="261.1">TITLE:</text>
<text x="379.1" y="265.7">REV:</text>
<text x="287.4" y="275.3">Company:</text>
<text x="378.7" y="275.9">Sheet: 1/1</text>
<text x="287.4" y="282.9">Date:</text>
<text x="336.4" y="283">Drawn By: renatobrant</text>
</g>
<g font-size="3.2" fill="#800">
<text x="41.6" y="6.9">1</text>
<text x="110.8" y="6.9">2</text>
<text x="179.9" y="6.9">3</text>
<text x="249.1" y="6.9">4</text>
<text x="318.2" y="6.9">5</text>
<text x="4.1" y="42">A</text>
<text x="405.9" y="42">A</text>
<text x="4.1" y="111.1">B</text>
<text x="405.9" y="111.1">B</text>
<text x="4.1" y="180.3">C</text>
<text x="405.9" y="180.3">C</text>
<text x="4.1" y="249.4">D</text>
<text x="405.9" y="249.4">D</text>
<text x="41.6" y="287.7">1</text>
<text x="110.8" y="287.7">2</text>
<text x="179.9" y="287.7">3</text>
<text x="249.1" y="287.7">4</text>
<text x="318.2" y="287.7">5</text>
</g>
<g font-size="3.2" fill="#000080">
<text x="114.3" y="18">SS36_C5199111</text>
<text x="114.3" y="14.8">D2</text>
<text x="142.8" y="15.7">100uH</text>
<text x="142.8" y="12.6">L1</text>
<text x="52.6" y="21.3">D1</text>
<text x="250.1" y="22.9">U4</text>
<text x="45.3" y="28.3">MB10S_C2488</text>
<text x="220.1" y="28.3">R3</text>
<text x="239.9" y="25.4">MOC3041SR2VM</text>
<text x="280.1" y="28.2">330</text>
<text x="280.1" y="25.1">R4</text>
<text x="360.3" y="26.5">R43</text>
<text x="373.4" y="28.3">LED1</text>
<text x="174.3" y="33.3">180uF</text>
<text x="174.3" y="30.1">C3</text>
<text x="218.3" y="31.8">150</text>
<text x="358.6" y="30">470k</text>
<text x="275.3" y="40.7">BT136S</text>
<text x="280.1" y="37.1">U13</text>
<text x="303.7" y="38.9">R6</text>
<text x="360.3" y="38.9">R44</text>
<text x="373.4" y="40.6">LED2</text>
<text x="82.6" y="47.7">C1</text>
<text x="98.8" y="47.7">C2</text>
<text x="303.7" y="42.1">47</text>
<text x="358.6" y="42.4">470k</text>
<text x="82.6" y="50.9">470uF</text>
<text x="98.8" y="50.9">100nF</text>
<text x="281.9" y="52.9">330</text>
<text x="281.9" y="49.8">R5</text>
<text x="305.2" y="51.2">C4</text>
<text x="360.3" y="51.2">R45</text>
<text x="373.4" y="53">LED3</text>
<text x="167.1" y="54.8">U1</text>
<text x="181.7" y="58.3">XL1509-5.0E1</text>
<text x="250.1" y="58.2">U5</text>
<text x="305.2" y="54.4">10nF</text>
<text x="358.6" y="54.7">470k</text>
<text x="220.1" y="63.5">150</text>
<text x="220.1" y="60.3">R7</text>
<text x="239.1" y="61.8">MOC3041SR2VM</text>
<text x="280.1" y="63.5">330</text>
<text x="280.1" y="60.4">R8</text>
<text x="360.3" y="63.6">R46</text>
<text x="373.4" y="65.3">LED4</text>
<text x="358.6" y="67.1">470k</text>
<text x="275.3" y="75.9">BT136S</text>
<text x="280.1" y="72.4">U14</text>
<text x="303.7" y="77.3">47</text>
<text x="303.7" y="74.2">R10</text>
<text x="360.3" y="75.9">R47</text>
<text x="373.4" y="77.7">LED5</text>
<text x="31.6" y="83">F1</text>
<text x="146.1" y="81.1">U3</text>
<text x="358.6" y="79.4">470k</text>
<text x="26.8" y="88.3">XF-508PVS-A</text>
<text x="136.5" y="84.7">MCP23017T-E/SS</text>
<text x="281.9" y="88.2">330</text>
<text x="281.9" y="85.1">R9</text>
<text x="305.2" y="89.7">10nF</text>
<text x="305.2" y="86.5">C5</text>
<text x="360.3" y="88.3">R48</text>
<text x="220.1" y="95.6">R11</text>
<text x="250.1" y="93.4">U6</text>
<text x="280.1" y="95.7">R12</text>
<text x="358.6" y="91.8">470k</text>
<text x="373.4" y="90">LED6</text>
<text x="220.1" y="98.8">150</text>
<text x="239.1" y="97.1">MOC3041SR2VM</text>
<text x="280.1" y="98.8">330</text>
<text x="360.3" y="100.6">R49</text>
<text x="280.1" y="107.7">U15</text>
<text x="358.6" y="104.1">470k</text>
<text x="373.4" y="102.4">LED7</text>
<text x="275.3" y="111.2">BT136S</text>
<text x="303.7" y="112.6">47</text>
<text x="303.7" y="109.4">R14</text>
<text x="360.3" y="112.9">R50</text>
<text x="26.2" y="118.3">SEEEDUINO_XIAO_ESP32-C6</text>
<text x="43.8" y="114.4">U2</text>
<text x="358.6" y="116.5">470k</text>
<text x="373.4" y="114.7">LED8</text>
<text x="281.9" y="123.5">330</text>
<text x="281.9" y="120.4">R13</text>
<text x="305.2" y="125">10nF</text>
<text x="305.2" y="121.8">C6</text>
<text x="360.3" y="125.3">R51</text>
<text x="220.1" y="130.9">R15</text>
<text x="250.1" y="128.7">U7</text>
<text x="280.1" y="130.9">R16</text>
<text x="358.6" y="128.8">470k</text>
<text x="373.4" y="127.1">LED9</text>
<text x="220.1" y="134.1">150</text>
<text x="239.1" y="132.4">MOC3041SR2VM</text>
<text x="280.1" y="134.1">330</text>
<text x="280.1" y="143">U16</text>
<text x="117.8" y="148.2">4.7k</text>
<text x="117.8" y="144.9">R1</text>
<text x="275.3" y="146.5">BT136S</text>
<text x="303.7" y="147.9">47</text>
<text x="303.7" y="144.7">R18</text>
<text x="117.8" y="155.5">R2</text>
<text x="281.9" y="155.6">R17</text>
<text x="117.8" y="158.8">4.7k</text>
<text x="281.9" y="158.8">330</text>
<text x="305.2" y="160.2">10nF</text>
<text x="305.2" y="157.1">C7</text>
<text x="220.1" y="167.6">150</text>
<text x="220.1" y="164.4">R19</text>
<text x="239.1" y="165.9">MOC3041SR2VM</text>
<text x="250.1" y="162.2">U8</text>
<text x="280.1" y="167.6">330</text>
<text x="280.1" y="164.4">R20</text>
<text x="373.8" y="167.2">KF142V-5.08-12P</text>
<text x="373.8" y="164">CN2</text>
<text x="61.4" y="171.4">R27</text>
<text x="80.3" y="172.9">MOC3041SR2VM</text>
<text x="91.4" y="169.3">U10</text>
<text x="121.4" y="171.5">R28</text>
<text x="61.4" y="174.6">150</text>
<text x="121.4" y="174.6">330</text>
<text x="280.1" y="176.5">U17</text>
<text x="303.7" y="178.2">R22</text>
<text x="121.4" y="183.5">U19</text>
<text x="145" y="185.3">R30</text>
<text x="275.3" y="180">BT136S</text>
<text x="303.7" y="181.4">47</text>
<text x="116.6" y="187.1">BT136S</text>
<text x="145" y="188.5">47</text>
<text x="281.9" y="189.1">R21</text>
<text x="305.2" y="190.6">C8</text>
<text x="123.1" y="196.2">R29</text>
<text x="146.4" y="197.6">C10</text>
<text x="220.1" y="197.9">R23</text>
<text x="250.1" y="195.8">U9</text>
<text x="280.1" y="198">R24</text>
<text x="281.9" y="192.3">330</text>
<text x="305.2" y="193.8">10nF</text>
<text x="123.1" y="199.3">330</text>
<text x="146.4" y="200.8">10nF</text>
<text x="220.1" y="201.1">150</text>
<text x="239.1" y="199.4">MOC3041SR2VM</text>
<text x="280.1" y="201.1">330</text>
<text x="59.6" y="208.5">R31</text>
<text x="78.5" y="210">MOC3041SR2VM</text>
<text x="89.6" y="206.3">U11</text>
<text x="119.6" y="208.5">R32</text>
<text x="280.1" y="210">U18</text>
<text x="59.6" y="211.7">150</text>
<text x="119.6" y="211.7">330</text>
<text x="275.3" y="213.5">BT136S</text>
<text x="303.7" y="214.9">47</text>
<text x="303.7" y="211.8">R26</text>
<text x="119.6" y="220.6">U20</text>
<text x="114.8" y="224.1">BT136S</text>
<text x="143.2" y="225.5">47</text>
<text x="143.2" y="222.3">R34</text>
<text x="281.9" y="225.8">330</text>
<text x="281.9" y="222.7">R25</text>
<text x="305.2" y="227.3">10nF</text>
<text x="305.2" y="224.1">C9</text>
<text x="121.4" y="233.2">R33</text>
<text x="181.3" y="232.9">TS263065A 340GF SX BD SMD TACTILE SWITCH</text>
<text x="202.8" y="229.2">SW1</text>
<text x="121.4" y="236.4">330</text>
<text x="144.6" y="237.9">10nF</text>
<text x="144.6" y="234.7">C11</text>
<text x="59.6" y="245.5">R35</text>
<text x="89.6" y="243.4">U12</text>
<text x="119.6" y="245.6">R36</text>
<text x="230.7" y="244.8">10k</text>
<text x="230.7" y="241.7">R42</text>
<text x="59.6" y="248.7">150</text>
<text x="78.5" y="247">MOC3041SR2VM</text>
<text x="119.6" y="248.7">330</text>
<text x="119.6" y="257.6">U21</text>
<text x="198.7" y="256.5">19-337/R6GHBHC-M01/2T</text>
<text x="198.7" y="253.3">LED10</text>
<text x="114.8" y="261.1">BT136S</text>
<text x="143.2" y="262.6">47</text>
<text x="143.2" y="259.4">R38</text>
<text x="213.9" y="261.1">R40</text>
<text x="213.9" y="268.2">R41</text>
<text x="214" y="264.7">47</text>
<text x="121.4" y="273.4">330</text>
<text x="121.4" y="270.3">R37</text>
<text x="144.6" y="274.9">10nF</text>
<text x="144.6" y="271.7">C12</text>
<text x="213" y="271.7">150</text>
<text x="213.9" y="275.3">R39</text>
<text x="214" y="278.8">47</text>
</g>
<g font-size="3.2" fill="#00f">
<text x="45.5" y="33.9" transform="rotate(-90 45.5 33.9)">4</text>
<text x="64.9" y="33.9" transform="rotate(-90 64.9 33.9)">1</text>
<text x="130.2" y="32.5" transform="rotate(-90 130.2 32.5)">1</text>
<text x="131.6" y="34.9" transform="rotate(-90 131.6 34.9)">VIN</text>
<text x="137.2" y="32.5" transform="rotate(-90 137.2 32.5)">2</text>
<text x="138.6" y="34.9" transform="rotate(-90 138.6 34.9)">OUTPUT</text>
<text x="144.3" y="32.5" transform="rotate(-90 144.3 32.5)">3</text>
<text x="145.7" y="34.9" transform="rotate(-90 145.7 34.9)">FB</text>
<text x="151.3" y="32.5" transform="rotate(-90 151.3 32.5)">4</text>
<text x="152.8" y="34.9" transform="rotate(-90 152.8 34.9)">ON/OFF</text>
<text x="45.5" y="57.5" transform="rotate(-90 45.5 57.5)">3</text>
<text x="64.9" y="57.5" transform="rotate(-90 64.9 57.5)">2</text>
<text x="131.6" y="58.2" transform="rotate(-90 131.6 58.2)">GND</text>
<text x="138.6" y="58.2" transform="rotate(-90 138.6 58.2)">GND</text>
<text x="145.7" y="58.2" transform="rotate(-90 145.7 58.2)">GND</text>
<text x="152.8" y="58.2" transform="rotate(-90 152.8 58.2)">GND</text>
<text x="130.2" y="60.7" transform="rotate(-90 130.2 60.7)">8</text>
<text x="137.2" y="60.7" transform="rotate(-90 137.2 60.7)">7</text>
<text x="144.3" y="60.7" transform="rotate(-90 144.3 60.7)">6</text>
<text x="151.3" y="60.7" transform="rotate(-90 151.3 60.7)">5</text>
<text x="26.1" y="73" transform="rotate(-90 26.1 73)">4</text>
<text x="40.2" y="73" transform="rotate(-90 40.2 73)">3</text>
<text x="26.1" y="79" transform="rotate(-90 26.1 79)">1</text>
<text x="40.2" y="79" transform="rotate(-90 40.2 79)">2</text>
<text x="133.9" y="88.5">1</text>
<text x="162.5" y="88.5">28</text>
<text x="133.9" y="92.1">2</text>
<text x="133.9" y="95.6">3</text>
<text x="135.4" y="90.3">GPB0</text>
<text x="135.4" y="93.8">GPB1</text>
<text x="161" y="93.8">GPA6</text>
<text x="161" y="90.3">GPA7</text>
<text x="162.5" y="95.6">26</text>
<text x="162.5" y="92.1">27</text>
<text x="133.9" y="99.1">4</text>
<text x="135.4" y="97.4">GPB2</text>
<text x="135.4" y="100.9">GPB3</text>
<text x="161" y="100.9">GPA4</text>
<text x="161" y="97.4">GPA5</text>
<text x="162.5" y="99.1">25</text>
<text x="133.9" y="102.7">5</text>
<text x="133.9" y="106.2">6</text>
<text x="135.4" y="104.4">GPB4</text>
<text x="135.4" y="107.9">GPB5</text>
<text x="161" y="107.9">GPA2</text>
<text x="161" y="104.4">GPA3</text>
<text x="162.5" y="106.2">23</text>
<text x="162.5" y="102.7">24</text>
<text x="133.9" y="109.7">7</text>
<text x="133.9" y="113.2">8</text>
<text x="135.4" y="111.5">GPB6</text>
<text x="161" y="111.5">GPA1</text>
<text x="162.5" y="113.2">21</text>
<text x="162.5" y="109.7">22</text>
<text x="135.4" y="115">GPB7</text>
<text x="161" y="118.5">INTA</text>
<text x="161" y="115">GPA0</text>
<text x="162.5" y="116.8">20</text>
<text x="28.2" y="122.1">1</text>
<text x="28.2" y="125.6">2</text>
<text x="30.7" y="123.5">D0/A0</text>
<text x="61" y="123.5">5V</text>
<text x="63.5" y="125.6">13</text>
<text x="63.5" y="122.1">14</text>
<text x="133.9" y="123.8">11</text>
<text x="135.4" y="125.6">NC</text>
<text x="161" y="125.6">RESET#</text>
<text x="161" y="122.1">INTB</text>
<text x="162.5" y="123.8">18</text>
<text x="162.5" y="120.3">19</text>
<text x="28.2" y="129.1">3</text>
<text x="30.7" y="127">D1</text>
<text x="30.7" y="130.5">D2</text>
<text x="61" y="130.5">3V3</text>
<text x="61" y="127">GND</text>
<text x="63.5" y="129.1">12</text>
<text x="133.9" y="127.4">12</text>
<text x="133.9" y="130.9">13</text>
<text x="135.4" y="129.1">SCK</text>
<text x="161" y="129.1">A2</text>
<text x="162.5" y="130.9">16</text>
<text x="162.5" y="127.4">17</text>
<text x="28.2" y="132.6">4</text>
<text x="28.2" y="136.2">5</text>
<text x="30.7" y="134.1">D3</text>
<text x="30.7" y="137.6">D4/SDA</text>
<text x="61" y="137.6">D9</text>
<text x="61" y="134.1">D10</text>
<text x="63.5" y="136.2">10</text>
<text x="63.5" y="132.6">11</text>
<text x="133.9" y="134.4">14</text>
<text x="135.4" y="132.6">SDA</text>
<text x="135.4" y="136.2">NC</text>
<text x="161" y="136.2">A0</text>
<text x="161" y="132.6">A1</text>
<text x="162.5" y="134.4">15</text>
<text x="28.2" y="139.7">6</text>
<text x="28.2" y="143.2">7</text>
<text x="30.7" y="141.1">D5/SCL</text>
<text x="61" y="141.1">SCK/D8</text>
<text x="63.5" y="143.2">8</text>
<text x="63.5" y="139.7">9</text>
<text x="30.7" y="144.6">D6/TX</text>
<text x="61" y="144.6">RX/D7</text>
<text x="375.5" y="171.4">1</text>
<text x="377" y="173.2">1</text>
<text x="375.5" y="175">2</text>
<text x="375.5" y="178.5">3</text>
<text x="377" y="176.7">2</text>
<text x="375.5" y="182">4</text>
<text x="375.5" y="185.6">5</text>
<text x="377" y="180.3">3</text>
<text x="377" y="183.8">4</text>
<text x="375.5" y="189.1">6</text>
<text x="377" y="187.3">5</text>
<text x="377" y="190.9">6</text>
<text x="375.5" y="192.6">7</text>
<text x="375.5" y="196.1">8</text>
<text x="377" y="194.4">7</text>
<text x="377" y="197.9">8</text>
<text x="375.5" y="199.7">9</text>
<text x="375.5" y="203.2">10</text>
<text x="377" y="201.4">9</text>
<text x="375.5" y="206.7">11</text>
<text x="377" y="205">10</text>
<text x="377" y="208.5">11</text>
<text x="375.5" y="210.3">12</text>
<text x="377" y="212">12</text>
<text x="202.1" y="236.7">1</text>
<text x="210.6" y="236.7">2</text>
<text x="202.1" y="243.8">4</text>
<text x="210.6" y="243.8">3</text>
</g>
<g font-size="3.2" fill="#f00">
<text x="133.9" y="116.8">9</text>
<text x="135.4" y="118.5">VDD</text>
</g>
<g font-size="3.2">
<text x="133.9" y="120.3">10</text>
<text x="135.4" y="122.1">VSS</text>
</g>
<g font-size="2.5" fill="#00f">
<text x="236.4" y="30.3">1</text>
<text x="268.1" y="30.3">6</text>
<text x="236.4" y="37.4">2</text>
<text x="268.1" y="37.4">5</text>
<text x="236.4" y="44.4">3</text>
<text x="268.1" y="44.4">4</text>
<text x="236.4" y="65.6">1</text>
<text x="268.1" y="65.6">6</text>
<text x="236.4" y="72.7">2</text>
<text x="268.1" y="72.7">5</text>
<text x="236.4" y="79.7">3</text>
<text x="268.1" y="79.7">4</text>
<text x="236.4" y="100.9">1</text>
<text x="268.1" y="100.9">6</text>
<text x="236.4" y="107.9">2</text>
<text x="268.1" y="107.9">5</text>
<text x="236.4" y="115">3</text>
<text x="268.1" y="115">4</text>
<text x="236.4" y="136.2">1</text>
<text x="268.1" y="136.2">6</text>
<text x="236.4" y="143.2">2</text>
<text x="268.1" y="143.2">5</text>
<text x="236.4" y="150.3">3</text>
<text x="268.1" y="150.3">4</text>
<text x="236.4" y="169.7">1</text>
<text x="268.1" y="169.7">6</text>
<text x="77.6" y="176.7">1</text>
<text x="109.4" y="176.7">6</text>
<text x="236.4" y="176.7">2</text>
<text x="268.1" y="176.7">5</text>
<text x="77.6" y="183.8">2</text>
<text x="109.4" y="183.8">5</text>
<text x="236.4" y="183.8">3</text>
<text x="268.1" y="183.8">4</text>
<text x="77.6" y="190.9">3</text>
<text x="109.4" y="190.9">4</text>
<text x="236.4" y="203.2">1</text>
<text x="268.1" y="203.2">6</text>
<text x="75.8" y="213.8">1</text>
<text x="107.6" y="213.8">6</text>
<text x="236.4" y="210.3">2</text>
<text x="268.1" y="210.3">5</text>
<text x="75.8" y="220.8">2</text>
<text x="107.6" y="220.8">5</text>
<text x="236.4" y="217.3">3</text>
<text x="268.1" y="217.3">4</text>
<text x="75.8" y="227.9">3</text>
<text x="107.6" y="227.9">4</text>
<text x="75.8" y="250.8">1</text>
<text x="107.6" y="250.8">6</text>
<text x="75.8" y="257.9">2</text>
<text x="107.6" y="257.9">5</text>
<text x="75.8" y="264.9">3</text>
<text x="107.6" y="264.9">4</text>
</g>
<g font-size="1.8" fill="#fff">
<text x="202.8" y="263.5">B</text>
<text x="202.8" y="270.6">R</text>
<text x="202.8" y="277.6">G</text>
</g>
</svg>
